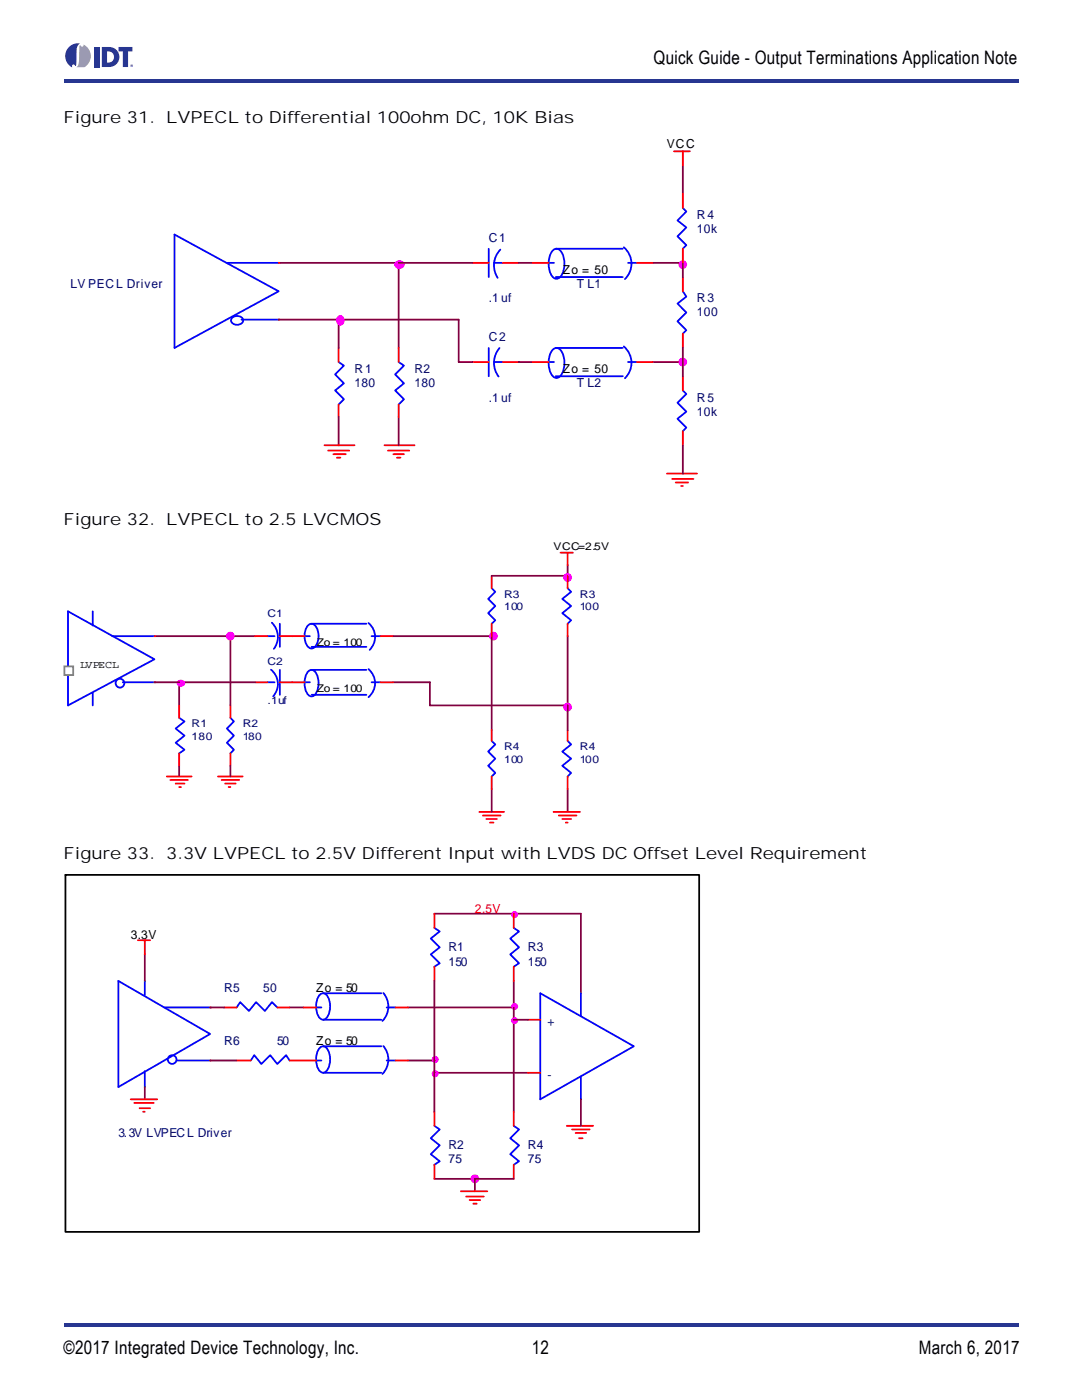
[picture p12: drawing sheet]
<svg xmlns="http://www.w3.org/2000/svg" width="216mm" height="279mm" viewBox="0 0 216 279" stroke-linecap="round" stroke-linejoin="round" font-family="sans-serif">
<g fill="#273691">
<path d="M12.7 264h190.5v.7h-190.5z"/>
<path d="M12.7 15.9h190.5v.7h-190.5z"/>
</g>
<path d="M12.9 8.5h13.7v4.9h-13.7z" fill="#fff"/>
<g fill="#223392">
<path d="M18.8 9.4h1v4h-1z"/>
<path d="M23.7 9.4h2.7v.9h-.8v3.1h-1.1v-3.1h-.8z"/>
<path d="M14 9.2a2.54 2.54 0 0 1 2-.5 2.1 2.1 0 0 0-.7 2.2v.4a2.66 2.66 0 0 1-.3 1.9 .33 .33 0 0 0-.4-.3 .33 .33 0 0 0-.2 .5 2.47 2.47 0 0 1-.4-4.2z"/>
<path d="M21.4 10.3a1.15 1.15 0 0 1 1.3 1.1 1.15 1.15 0 0 1-1.3 1.1zM20.3 9.4v4a2.95 2.95 0 0 0 3.2-1 2 2 0 0 0-1.7-3z"/>
</g>
<path d="M15.9 9h.1a.33 .33 0 0 0 .4 .3 .33 .33 0 0 0 .3-.4 2.56 2.56 0 0 1 .1 4.5h-1.6l.3-.3 .2-.5z" fill="#949ca2"/>
<path d="M26 13.1a.27 .27 0 0 1 .5 0 .27 .27 0 0 1-.5 0zM26.1 13.1a.21 .21 0 0 0 .4 0 .21 .21 0 0 0-.4 0zM26.2 13h.2v.2l-.2-.1v.1z" fill="#223392"/>
<path d="M12.7 26h133.1v72.4h-133.1z" fill="#fff"/>
<path d="M34.8 46.8l20.8 11.3-20.8 11.3zM45.4 52.5h10.2M136.2 58.1l.7 1.1-1.7 1.4 1.7 1.8-1.7 1.7 1.7 1.8-.7 .7M46.3 63.4a1.35 1.35 0 0 1 2.2 .5 1.28 1.28 0 0 1-1.2 .9 1.28 1.28 0 0 1-1.2-.9zM48.2 63.8h7.4" fill="none" stroke="#00f" stroke-width=".35"/>
<path d="M136.2 55.3v2.8M136.2 66.6v2.8M133.1 94.5h6M134.1 95.6h4.3M134.8 96.3h2.5M135.9 97h.3" fill="none" stroke="#f00" stroke-width=".35"/>
<path d="M136.2 33v5.7M55.6 52.5h23.9M67.6 63.8h23.9" fill="none" stroke="#800040" stroke-width=".35"/>
<g fill="#f00">
<circle cx="55.6" cy="52.5" r=".18"/>
<circle cx="55.6" cy="63.8" r=".18"/>
</g>
<g fill="none" stroke="#00f" stroke-width=".35">
<path d="M97.5 49.6v5.7M98.6 52.5h1.7M99.8 49.8a4.6 4.6 0 0 0-.5 5.6M109.5 52.5h1M110.4 49.9a1.18 1.18 0 0 1 1.9 .9 4.6 4.6 0 0 1-.6 4.5 1.17 1.17 0 0 1-1.9-.8 4.7 4.7 0 0 1 .6-4.6zM110.9 49.6h13.4M110.9 55.3h13.4M124.5 49.3a4.3 4.3 0 0 1 .2 6.4M125.3 52.5h1.8M136.2 41.5l.7 .7-1.7 1.8 1.7 1.4-1.7 1.8 1.7 1.7-.7 .7M67.6 72.3l1 .7-1.7 1.7 1.7 1.8-1.7 1.4 1.7 1.8-1 1M79.5 72.3l1.1 .7-1.8 1.7 1.8 1.8-1.8 1.4 1.8 1.8-1.1 1"/>
<path d="M97.5 69.4v5.7M98.6 72.3h1.7M99.7 69.5a4.5 4.5 0 0 0-.2 5.7M109.5 72.3h1M110.4 69.7a1.18 1.18 0 0 1 1.9 .9 4.6 4.6 0 0 1-.6 4.5 1.17 1.17 0 0 1-1.9-.8 4.7 4.7 0 0 1 .6-4.6zM110.9 69.4h13.4M110.9 75.1h13.4M124.5 69.1a4.3 4.3 0 0 1 .2 6.4M125.3 72.3h1.8M136.2 77.9l.7 .7-1.7 1.8 1.7 1.8-1.7 1.4 1.7 1.7-.7 .8"/>
</g>
<g fill="none" stroke="#f00" stroke-width=".35">
<path d="M134.5 30.2h3.1M136.2 30.2v2.8M136.2 38.7v2.8M94.3 52.5h3.2M100.3 52.5h3.2M106.3 52.5h3.2M127.1 52.5h3.2M136.2 49.6v2.9M67.6 69.4v2.9M79.5 69.4v2.9M94.3 72.3h3.2M100.3 72.3h3.2"/>
<path d="M106.3 72.3h3.2M127.1 72.3h3.2M136.2 75.1v2.8M64.7 88.9h6M65.5 89.9h4.2M66.5 90.6h2.5M67.2 91.3h.7M67.6 80.7v2.5M76.7 88.9h6M77.4 89.9h4.3M78.5 90.6h2.1M79.2 91.3h.7"/>
<path d="M79.5 80.7v2.5M136.2 86.1v2.8"/>
</g>
<path d="M94.3 52.5h-14.8v16.9M103.5 52.5h2.8M130.3 52.5h5.9v2.8M55.6 63.8h12v5.6M91.5 63.8v8.5h2.8M103.5 72.3h2.8M130.3 72.3h5.9M136.2 69.4v5.7M67.6 83.2v5.7M79.5 83.2v5.7M136.2 88.9v5.6" fill="none" stroke="#800040" stroke-width=".35"/>
<g fill="#f0f" stroke="#f0f" stroke-width=".35">
<path d="M67.4 63.3a.79 .79 0 0 1 1.1 .2 .79 .79 0 0 1-.1 1.1 .68 .68 0 0 1-.8 .1 .68 .68 0 0 1-.4-.8z"/>
<path d="M79.1 52.3a.78 .78 0 0 1 1.1-.1 .78 .78 0 0 1 .1 1.1 .78 .78 0 0 1-1.1 .1 .78 .78 0 0 1-.1-1.1z"/>
<circle cx="136.2" cy="72.2" r=".7"/>
<circle cx="136.2" cy="52.8" r=".69"/>
</g>
<path d="M12.7 106.8h110.4v58.4h-110.4z" fill="#fff"/>
<path d="M113.3 112.8v2.1M30.8 127h20.1M35.8 136.2v4.6M46 127v13.8M78.4 136.2h7.4v4.6M78.4 127h19.7v18.7M113.3 127v13.8M113.3 157.4v4.6" fill="none" stroke="#800040" stroke-width=".35"/>
<g fill="none" stroke="#f00" stroke-width=".35">
<path d="M111.8 110.3h2.5M113.3 110.3v2.5M50.9 136.2h2.5M55.8 136.2h5M58.3 127h2.5M75.9 136.2h2.5M75.9 127h2.5M43.5 155h4.9M44.2 155.7h3.5M44.9 156.4h2.1M45.6 157.1h.4M46 140.8v2.5"/>
<path d="M46 150.3v2.5M95.7 162h4.9M96.4 162.8h3.5M97 163.4h2.2M97.8 164.2h.7"/>
</g>
<g fill="#f0f" stroke="#f0f" stroke-width=".35">
<circle cx="98.4" cy="127" r=".69"/>
<circle cx="46" cy="127" r=".69"/>
</g>
<g fill="none" stroke="#00f" stroke-width=".35">
<path d="M13.6 122l17.2 9.6-17.2 9.2zM18.5 122v2.8M18.5 138.3v2.5M22.4 127h8.4M24.5 136.2h6.3M53.4 136.2h1.4M54.1 133.6a3.7 3.7 0 0 1 .4 5.4M55.8 133.7v5M60.8 136.2h1M60.8 127h1M61.5 134.1a.96 .96 0 0 1 .9-.4 .96 .96 0 0 1 .8 .8 3.8 3.8 0 0 1-.7 4.4 1.03 1.03 0 0 1-1.3-.7 4.3 4.3 0 0 1 .3-4.1zM61.5 124.8a.99 .99 0 0 1 1.7 .4 3.4 3.4 0 0 1-.7 4.1 1.21 1.21 0 0 1-1.5-1.1 3.7 3.7 0 0 1 .5-3.4z"/>
<path d="M62.2 133.7h10.9M62.2 138.7h10.9M62.2 124.5h10.9M62.2 129.1h10.9M73.5 124.3a3.6 3.6 0 0 1 .3 5.4M73.5 133.5a3.6 3.6 0 0 1 0 5.6M74.1 136.2h1.8M74.1 127h1.8M46 143.3l.7 .7-1.4 1.4 1.4 1.4-1.4 1.4 1.4 1.4-.7 .7"/>
<circle cx="23.9" cy="136.3" r=".87"/>
</g>
<g fill="#f00">
<circle cx="30.8" cy="127" r=".18"/>
<circle cx="30.8" cy="136.2" r=".18"/>
<circle cx="13.6" cy="133.7" r=".18"/>
</g>
<path d="M12.8 133h1.8v1.7h-1.8z" fill="#fff" stroke="#808080" stroke-width=".35"/>
<path d="M98.1 114.9h15.2M30.8 136.2h20.1M35.8 152.8v2.2M46 152.8v2.2M85.8 140.8h27.5v4.9M98.1 157.4v4.6" fill="none" stroke="#800040" stroke-width=".35"/>
<g fill="#f0f" stroke="#f0f" stroke-width=".35">
<path d="M35.6 136a.61 .61 0 0 1 .9-.1 .61 .61 0 0 1 .1 .8 .61 .61 0 0 1-.9 .1 .61 .61 0 0 1-.1-.8z"/>
<circle cx="113.2" cy="115.2" r=".69"/>
<circle cx="113.2" cy="141.1" r=".69"/>
</g>
<path d="M98.1 117.4l.7 .7-1.4 1.4 1.4 1.4-1.4 1.5 1.4 1.4-.7 .7M113.3 117.4l.7 .7-1.8 1.4 1.8 1.4-1.8 1.5 1.8 1.4-.7 .7M53.4 127h1.4M54.3 124.3a4 4 0 0 1 .4 5.2M55.8 124.5v4.6M35.8 143.3l1 .7-1.7 1.4 1.7 1.4-1.7 1.4 1.7 1.4-1 .7M98.1 147.9l.7 .7-1.4 1.4 1.4 1.4-1.4 1.4 1.4 1.4-.7 .8M113.3 147.9l.7 .7-1.8 1.4 1.8 1.4-1.8 1.4 1.8 1.4-.7 .8" fill="none" stroke="#00f" stroke-width=".35"/>
<g fill="none" stroke="#f00" stroke-width=".35">
<path d="M98.1 114.9v2.5M113.3 114.9v2.5M50.9 127h2.5M55.8 127h2.5M98.1 124.5v2.5M113.3 124.5v2.5M33.3 155h4.9M34 155.7h3.5M35.1 156.4h1.7M35.8 157.1h.3M35.8 140.8v2.5M35.8 150.3v2.5"/>
<path d="M98.1 145.7v2.2M98.1 155v2.4M113.3 145.7v2.2M113.3 155v2.4M110.4 162h5.3M111.5 162.8h3.5M112.2 163.4h1.8M112.9 164.2h.4"/>
</g>
<path d="M12.7 173.2h128.6v74.1h-128.6z" fill="#fff"/>
<path d="M102.5 195.8v5.3h-21.1M115.9 182.3v15.9M86.7 214.1h18.6M86.7 235.3h8.1" fill="none" stroke="#800040" stroke-width=".35"/>
<g fill="#f0f" stroke="#f0f" stroke-width=".35">
<circle cx="94.8" cy="235.3" r=".7"/>
<circle cx="86.8" cy="214.3" r=".52"/>
<circle cx="102.7" cy="200.9" r=".52"/>
</g>
<path d="M13.1 174.6h126.4v71.3h-126.4z" fill="none" stroke="#000" stroke-width=".35"/>
<g fill="none" stroke="#00f" stroke-width=".35">
<path d="M23.6 195.8l18.3 10.6-18.3 10.5zM28.9 195.8v2.8M28.9 213.8v3.1M32.8 201.1h9.1M35.2 211.6h6.7"/>
<circle cx="34.4" cy="211.5" r=".87"/>
</g>
<g fill="#f00">
<circle cx="41.9" cy="201.1" r=".18"/>
<circle cx="41.9" cy="211.6" r=".18"/>
</g>
<path d="M28.9 190.5v5.3M86.7 182.3h29.2M86.7 195.8v26.1M28.9 216.9v2.5M41.9 211.6h5.3M41.9 201.1h2.8M57.8 201.1h2.8M81.4 211.6h5.3M102.5 201.1v20.8M102.5 203.5h2.8M115.9 219.4v5.3M102.5 235.3h-7.7v2.4" fill="none" stroke="#800040" stroke-width=".35"/>
<g fill="#f0f" stroke="#f0f" stroke-width=".35">
<circle cx="86.8" cy="211.4" r=".52"/>
<circle cx="102.7" cy="182.5" r=".52"/>
<circle cx="102.7" cy="203.7" r=".52"/>
</g>
<g fill="none" stroke="#00f" stroke-width=".35">
<path d="M63.8 198.6a.97 .97 0 0 1 .9-.3 .97 .97 0 0 1 .8 .7 3.8 3.8 0 0 1-.7 4.4 1.03 1.03 0 0 1-1.3-.7 4.3 4.3 0 0 1 .3-4.1zM64.5 198.2h11.6M76.5 198.2a4.1 4.1 0 0 1-.2 5.5M86.7 185.2l1 .7-1.7 1.4 1.7 1.8-1.7 1.4 1.7 1.7-1 .7M102.5 185.2l1.1 .7-1.8 1.4 1.8 1.8-1.8 1.4 1.8 1.7-1.1 .7M107.8 198.2l18.7 10.6-18.7 10.6zM115.9 198.2v4.6M47.2 201.1l.7-1.1 1.8 1.8 1.4-1.8 1.8 1.8 1.4-1.8 1 1.1M50 211.6l.7-1 1.5 1.7 1.7-1.7 1.4 1.7 1.8-1.7 .7 1M63.1 211.6h1M63.1 201.1h1M63.8 209.2a.97 .97 0 0 1 .9-.4 .97 .97 0 0 1 .8 .8 3.8 3.8 0 0 1-.7 4.4 1.03 1.03 0 0 1-1.3-.7 4.3 4.3 0 0 1 .3-4.1z"/>
<path d="M64.5 208.8h11.6M64.5 214.1h11.6M64.5 203.5h11.6M76.5 208.8a4.1 4.1 0 0 1-.2 5.5M77.2 211.6h1.7M77.2 201.1h1.7M115.9 214.8v4.6M86.7 224.7l1 .7-1.7 1.8 1.7 1.4-1.7 1.7 1.7 1.5-1 .7M102.5 224.7l1.1 .7-1.8 1.8 1.8 1.4-1.8 1.7 1.8 1.5-1.1 .7"/>
</g>
<g fill="none" stroke="#f00" stroke-width=".35">
<path d="M27.5 187.6h2.5M28.9 187.6v2.9M86.7 182.3v2.9M86.7 192.9v2.9M102.5 182.3v2.9M102.5 192.9v2.9M26.1 219.4h5.3M44.7 201.1h2.5M47.2 211.6h2.8M55.3 201.1h2.5M57.8 211.6h5.3M60.6 201.1h2.5"/>
<path d="M78.9 211.6h2.5M78.9 201.1h2.5M105.3 203.5h2.5M105.3 214.1h2.5M26.8 220.1h3.9M27.9 221.2h2.1M28.6 221.9h.3M86.7 221.9v2.8M86.7 232.5v2.8M91.9 237.7h5.3M93 238.8h3.5M93.7 239.5h2.1"/>
<path d="M102.5 221.9v2.8M102.5 232.5v2.8M113.1 224.7h5.3M114.2 225.4h3.5M114.9 226.1h2.1M115.5 227.2h.7M94.4 240.2h.7"/>
</g>
<g font-size="3.7">
<text x="130.4" y="12.9">Quick Guide - Output Terminations Application Note</text>
<text x="12.7" y="270.3">©2017 Integrated Device Technology, Inc.</text>
<text x="106.1" y="270.3">12</text>
<text x="183.4" y="270.3">March 6, 2017</text>
</g>
<g font-size="3.3">
<text x="12.7" y="24.6">Figure 31. LVPECL to Differential 100ohm DC, 10K Bias</text>
<text x="12.7" y="104.7">Figure 32. LVPECL to 2.5 LVCMOS</text>
<text x="12.7" y="171.4">Figure 33. 3.3V LVPECL to 2.5V Different Input with LVDS DC Offset Level Requirement</text>
</g>
<g font-size="2.5">
<text x="133.1" y="29.6">VCC</text>
<text x="112.3" y="54.7">Zo = 50</text>
<text x="112.3" y="74.5">Zo = 50</text>
<text x="26.1" y="187.4">3.3V</text>
<text x="63.1" y="198">Zo = 50</text>
<text x="63.1" y="208.6">Zo = 50</text>
</g>
<g font-size="2.5" fill="#000080">
<text x="139.1" y="43.7">R4</text>
<text x="139.1" y="46.5">10k</text>
<text x="97.5" y="48.3">C1</text>
<text x="14.1" y="57.5">LV PECL Driver</text>
<text x="115.1" y="57.5">T L1</text>
<text x="97.5" y="60.3">.1 uf</text>
<text x="139.1" y="60.3">R3</text>
<text x="139.1" y="63.2">100</text>
<text x="97.5" y="68.1">C2</text>
<text x="70.7" y="74.5">R1</text>
<text x="70.7" y="77.3">180</text>
<text x="82.7" y="74.5">R2</text>
<text x="82.7" y="77.3">180</text>
<text x="115.1" y="77.3">T L2</text>
<text x="97.5" y="80.1">.1 uf</text>
<text x="139.1" y="80.1">R5</text>
<text x="139.1" y="83">10k</text>
<text x="89.5" y="189.9">R1</text>
<text x="105.3" y="189.9">R3</text>
<text x="44.7" y="198">R5</text>
<text x="52.5" y="198">50</text>
<text x="89.5" y="192.7">150</text>
<text x="105.3" y="192.7">150</text>
<text x="44.7" y="208.6">R6</text>
<text x="55.3" y="208.6">50</text>
<text x="23.6" y="226.9">3.3V LVPECL Driver</text>
<text x="89.5" y="229.4">R2</text>
<text x="89.5" y="232.2">75</text>
<text x="105.3" y="229.4">R4</text>
<text x="105.3" y="232.2">75</text>
</g>
<text font-size="2.5" fill="#f00" x="94.8" y="182.1">2.5V</text>
<g font-size="2.5" fill="#004080">
<text x="109.2" y="204.7">+</text>
<text x="109.2" y="215.3">-</text>
</g>
<g font-size="2.1">
<text x="110.4" y="109.7">VCC=2.5V</text>
<text x="63.2" y="128.9">Zo = 100</text>
<text x="16" y="133.3">LVPECL</text>
<text x="63.2" y="138.1">Zo = 100</text>
</g>
<g font-size="2.1" fill="#000080">
<text x="100.6" y="119.3">R3</text>
<text x="115.7" y="119.3">R3</text>
<text x="53.4" y="123.2">C1</text>
<text x="100.6" y="121.8">100</text>
<text x="115.7" y="121.8">100</text>
<text x="53.4" y="132.8">C2</text>
<text x="53.4" y="140.6">.1uf</text>
<text x="38.2" y="145.2">R1</text>
<text x="38.2" y="147.6">180</text>
<text x="48.4" y="145.2">R2</text>
<text x="48.4" y="147.6">180</text>
<text x="100.6" y="149.8">R4</text>
<text x="115.7" y="149.8">R4</text>
<text x="100.6" y="152.3">100</text>
<text x="115.7" y="152.3">100</text>
</g>
</svg>
